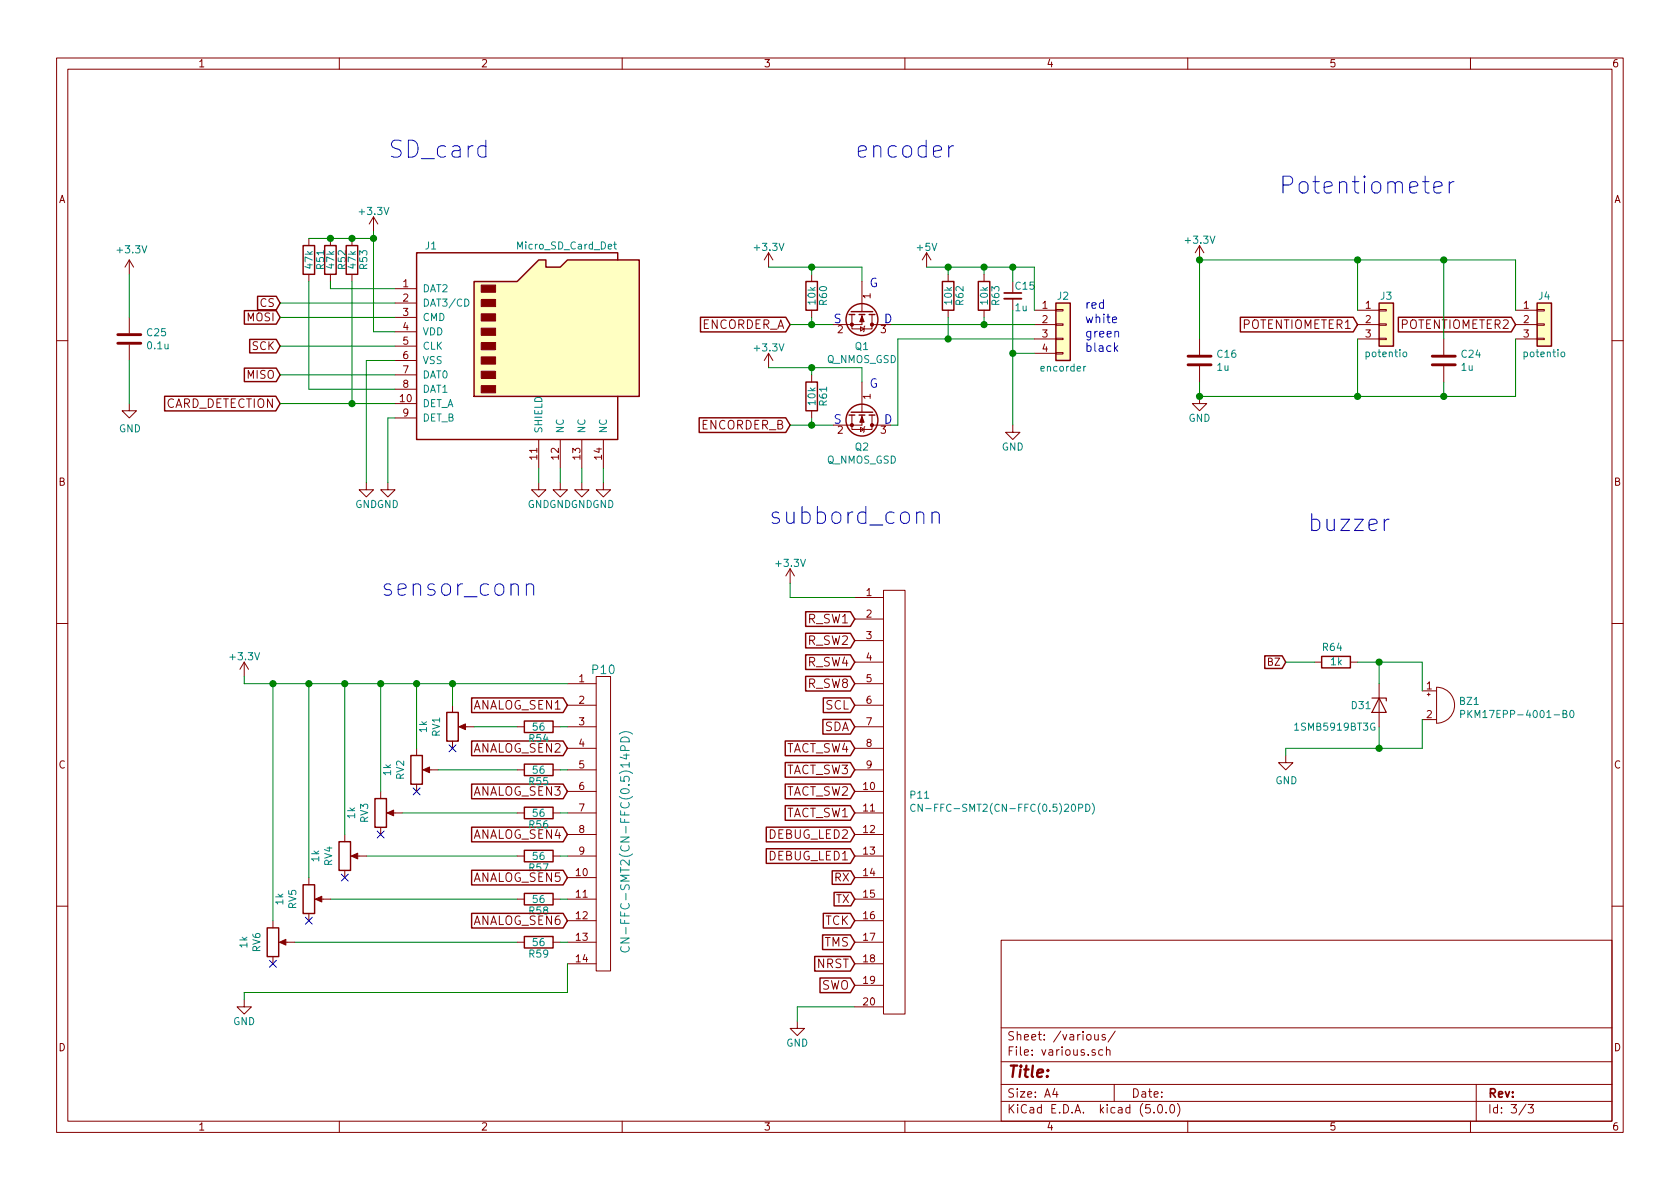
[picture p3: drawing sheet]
<svg xmlns="http://www.w3.org/2000/svg" width="297mm" height="210mm" viewBox="0 0 297 210" stroke-linecap="round" stroke-linejoin="round" font-family="sans-serif">
<g fill="none" stroke="#840000" stroke-width=".18">
<path d="M10 10.3h277v189.9h-277zM12 12.2h273v186.1h-273zM60 10.3v1.9M110 10.3v1.9M160 10.3v1.9M210 10.3v1.9M260 10.3v1.9M66 38.3l-.7 1.3M66 38.3v2.6M66 38.3l.8 1.3M22.9 46l-.8 1.2M22.9 46v2.5"/>
<path d="M22.9 56.1v2.8M22.9 46l.7 1.2M54.6 42.2v1.2M54.6 48.5v1.3M58.4 42.2v1.2M58.4 48.5v1.3M62.2 42.2v1.2M62.2 48.5v1.3M69.8 51h3.9M69.8 53.6h3.9M69.8 56.1h3.9M69.8 58.7h3.9"/>
<path d="M135.9 44.7l-.8 1.3M135.9 44.7v2.5M135.9 44.7l.8 1.3M143.5 48.5v1.3M143.5 54.9v1.2M150.6 55.6v2.6h3.6v-.8M152.1 57.8l.7 .4-.7 .3zM152.4 55.6v1.8h-5.1M152.4 49.8v5.1M152.4 54.9v.2M152.9 57.7l-.1 .1v.7l-.1 .2M154.2 57.4h3.3"/>
<path d="M154.2 55.6v1.8M163.8 44.7l-.7 1.3M163.8 44.7v2.5M163.8 44.7l.8 1.3M167.6 48.5v1.3M167.6 54.9v1.2M174 48.5v1.3M174 54.9v1.2M179.1 52.8v2.1M182.9 54.9h3.8M182.9 57.4h3.8M182.9 59.9h3.8"/>
<path d="M186.7 59.8h1.3v.3h-1.3zM186.7 57.3h1.3v.2h-1.3zM186.7 54.7h1.3v.3h-1.3zM212.1 43.4l-.8 1.3M212.1 43.4v2.6M212.1 59.9v2.8M212.1 43.4l.8 1.3M240 54.9h3.8M240 57.4h3.8M240 59.9h3.8M243.8 59.8h1.3v.3h-1.3zM243.8 57.3h1.3v.2h-1.3z"/>
<path d="M243.8 54.7h1.3v.3h-1.3zM255.3 59.9v2.8M268 54.9h3.8M268 57.4h3.8M268 59.9h3.8M271.8 59.8h1.2v.3h-1.2zM271.8 57.3h1.2v.2h-1.2zM271.8 54.7h1.2v.3h-1.2zM10 60.2h2M22.9 71.4v1.2h1.2l-1.2 1.3-1.3-1.3h1.3M22.9 61v2.7M69.8 71.4h3.9"/>
<path d="M69.8 61.2h3.9M69.8 63.7h3.9M69.8 66.3h3.9M69.8 68.8h3.9M69.8 73.9h3.9M95.2 77.7v5.1M99.1 77.7v5.1M102.9 77.7v5.1M106.7 77.7v5.1M135.9 62.5v2.5M135.9 62.5l-.8 1.2M135.9 62.5l.8 1.2"/>
<path d="M143.5 66.3v1.3M143.5 72.6v1.3M150.6 73.4v2.5h3.6v-.7M152.1 75.6l.7 .3-.7 .4zM152.4 67.6v5M152.4 72.7v.2M152.4 73.4v1.8h-5.1M152.9 75.4l-.1 .2v.7l-.1 .1M154.2 73.4v1.8M154.2 75.2h3.3M179.1 75.2v1.2h1.2l-1.2 1.3-1.3-1.3h1.3M182.9 62.5h3.8"/>
<path d="M186.7 62.4h1.3v.2h-1.3zM212.1 70.1v1.3h1.3l-1.3 1.2-1.3-1.2h1.3M212.1 64.8v2.8M255.3 64.8v2.8M285 60.2h2M64.8 85.3v1.3h1.2l-1.2 1.3-1.3-1.3h1.3M68.6 85.3v1.3h1.2l-1.2 1.3-1.3-1.3h1.3M95.2 85.3v1.3h1.3l-1.3 1.3-1.2-1.3h1.2M99.1 85.3v1.3h1.2l-1.2 1.3-1.3-1.3h1.3M102.9 85.3v1.3h1.2l-1.2 1.3-1.3-1.3h1.3M106.7 85.3v1.3h1.2l-1.2 1.3-1.3-1.3h1.3M10 110.3h2"/>
<path d="M43.2 117.1l-.8 1.3M43.2 117.1v2.5M43.2 117.1l.7 1.3M105.4 119.6h2.5v52.1h-2.5zM139.7 100.6l-.8 1.2M139.7 100.6v2.5M139.7 100.6l.8 1.2M151.1 117.1h5.1M151.1 105.7h5.1M151.1 109.5h5.1M151.1 113.3h5.1M156.2 104.4h3.8v74.9h-3.8z"/>
<path d="M232.4 117.1h1.3M238.8 117.1h1.2M285 110.3h2M67.3 139.9v1.3M73.7 132.3v1.3M73.7 138.7v1.2M75.2 136.1h2.3M80 124.7v1.3M80 131.1v1.2M81.5 128.5h2.3M91.4 128.5h1.3M91.4 136.1h1.3"/>
<path d="M97.8 128.5h1.3M97.8 136.1h1.3M100.3 120.9h5.1M100.3 124.7h5.1M100.3 128.5h5.1M100.3 132.3h5.1M100.3 136.1h5.1M100.3 139.9h5.1M151.1 120.9h5.1M151.1 124.7h5.1M151.1 128.5h5.1M151.1 132.3h5.1"/>
<path d="M151.1 136.1h5.1M151.1 139.9h5.1M227.3 133.6v1.3h1.3l-1.3 1.2-1.2-1.2h1.2M243.8 120.9v7.6M251.5 122.2h2.5M251.5 127.2h2.5M252.3 122.8h.6M252.6 122.5v.6M254 121.5a3.2 3.2 0 0 1 3.2 3.2 3.2 3.2 0 0 1-3.2 3.2zM54.6 155.2v1.3M56.1 159h2.3M61 147.6v1.2"/>
<path d="M61 153.9v1.3M62.5 151.4h2.3M67.3 146.3v1.3M68.8 143.8h2.3M91.4 159h1.3M91.4 143.8h1.3M91.4 151.4h1.3M97.8 159h1.3M97.8 143.8h1.3M97.8 151.4h1.3M100.3 155.2h5.1M100.3 159h5.1"/>
<path d="M100.3 143.8h5.1M100.3 147.6h5.1M100.3 151.4h5.1M151.1 155.2h5.1M151.1 159h5.1M151.1 143.8h5.1M151.1 147.6h5.1M151.1 151.4h5.1M10 160.2h2M43.2 176.8v1.2h1.2l-1.2 1.3-1.3-1.3h1.3M48.3 162.8v1.3M48.3 169.2v1.2"/>
<path d="M49.8 166.6h2.3M54.6 161.5v1.3M91.4 166.6h1.3M97.8 166.6h1.3M100.3 162.8h5.1M100.3 166.6h5.1M100.3 170.4h5.1M151.1 162.8h5.1M151.1 166.6h5.1M151.1 170.4h5.1M151.1 174.2h5.1M151.1 178h5.1"/>
<path d="M177 166.3h108v32h-108zM285 160.2h2M60 198.3v1.9M110 198.3v1.9M141 180.6v1.3h1.2l-1.2 1.2-1.3-1.2h1.3M160 198.3v1.9M177 194.8h108M177 191.8h108M177 187.8h108M177 181.8h108M186.5 192.5l-.4 1h1M186.8 193v1"/>
<path d="M193.5 182.9v.8a.37 .37 0 0 0 .7 .1M193.6 185.7l-.3-.1-.2 .2v.2l.5 .2v.3h-.5M194.2 182.9v1M195 185.7l-.4-.1-.3 .3v.6l.3 .1 .4-.1M195.4 183l-.4-.1-.2 .2 .1 .3 .5 .1v.3h-.6M195.6 185.7l.2-.1 .4 .1 .1 .9M195.6 185.1v1.5M197 191.8v3M197.2 182.3l-1.3 2M204 196.7v.1M204.8 195.5l.4-.2a.94 .94 0 0 1 0 1.5 .79 .79 0 0 1-.4-1.3zM206.2 196.7v.1"/>
<path d="M207 195.4l.3-.1a.94 .94 0 0 1 0 1.5 .82 .82 0 0 1-.3-1.4zM208.2 195.1a1.71 1.71 0 0 1 0 2.3M210 198.3v1.9M260 198.3v1.9M261 191.8v6.5M269.8 195.2l-1.2 2M270.2 195.3h.9l-.5 .6 .4 .1v.7l-.2 .1-.6-.1"/>
</g>
<g fill="none" stroke="#008484" stroke-width=".18">
<path d="M82.2 52.9a.64 .64 0 0 1 .7 .6 .64 .64 0 0 1-.7 .6zM108.5 43.2h.5M108.7 42.8v1.1l.3 .1M192 64.8h-.3l-.1 .2M248.2 62.3l.3-.1 .2 .2-.1 .6-.3 .1-.2-.2zM276.1 62.3l.3-.1 .2 .2v.6l-.3 .1-.3-.2zM109.5 129.8a1.78 1.78 0 0 1 2.3 0M109.9 130.5a.8 .8 0 0 1 .9-.1 .8 .8 0 0 1 .5 .8h-1.6v-.4zM243.1 127.9a.59 .59 0 0 0-.8 .6 .59 .59 0 0 0 .8 .6v-.5h-.2M258.3 126.3l.6-.1v-.5l-.2-.1h-.4v1.3M276.4 126.2h.5l.1-.2-.1-.3-.5-.1v1.3h.4l.2-.1 .1-.3-.3-.3M277.7 125.7l.2-.1a.67 .67 0 0 1 .4 .7 .67 .67 0 0 1-.4 .6l-.4-.5z"/>
<path d="M161.8 142.3a.6 .6 0 0 0-.8 .4 .6 .6 0 0 0 .5 .8l.3-.1M163.1 142.2v1.3l-.8-1.3v1.3M192 142.2a.64 .64 0 0 1 .7 .6 .64 .64 0 0 1-.7 .7zM193.1 142a1.4 1.4 0 0 1 0 2M109.7 165.9h1.6l-1.6 .8h1.6M109.9 167.4a.62 .62 0 0 0 0 .8 .62 .62 0 0 0 .7 .1 .56 .56 0 0 0 .6-.2 .56 .56 0 0 0-.1-.7"/>
</g>
<g fill="none" stroke="#840000" stroke-width=".25">
<path d="M43.2 54.9h5.6l.7 1.2-.7 1.2h-5.6zM45.5 52.4h3.3l.7 1.2-.7 1.2h-3.3zM53.6 43.4h2v5.1h-2zM57.4 43.4h2v5.1h-2zM61.2 43.4h2v5.1h-2zM83.8 49.8h7.6l3.8-3.8h1.3v1.2h2.6l1.2-1.2h12.7v24.1h-29.2zM109.2 46v-1.3h-35.5v33h35.5v-7.6M123.9 56.1h15l.8 1.3-.8 1.3h-15zM142.5 49.8h2v5.1h-2zM150.1 55.6h1M150.5 55.1h3.8M151.9 55.6h1"/>
<path d="M153.7 55.6h1M166.6 49.8h2.1v5.1h-2.1zM173 49.8h2v5.1h-2zM186.7 53.6h2.5v10.1h-2.5zM219.3 56.1h20l.7 1.3-.7 1.3h-20zM243.8 53.6h2.6v7.6h-2.6zM247.2 56.1h20l.8 1.3-.8 1.3h-20zM271.8 53.6h2.5v7.6h-2.5zM29.1 70.1h19.7l.7 1.3-.7 1.3h-19.7zM43.2 65.1h5.6l.7 1.2-.7 1.2h-5.6zM44.1 60h4.7l.7 1.2-.7 1.2h-4.7zM123.6 73.9h15.3l.8 1.3-.8 1.3h-15.3z"/>
<path d="M142.5 67.6h2v5h-2zM150.1 73.4h1M150.5 72.9h3.8M151.9 73.4h1M153.7 73.4h1M142.4 108.2h8l.7 1.3-.7 1.3h-8zM142.4 112h8l.7 1.3-.7 1.3h-8zM142.4 115.8h8l.7 1.3-.7 1.3h-8zM142.4 119.6h8l.7 1.3-.7 1.3h-8zM223.6 116h3.1l.6 1.1-.6 1.1h-3.1zM233.7 116.1h5.1v2h-5.1zM72.6 133.6h2.1v5.1h-2.1z"/>
<path d="M79 126h2v5.1h-2zM83.4 123.4h16.2l.7 1.3-.7 1.3h-16.2zM83.4 131h16.2l.7 1.3-.7 1.3h-16.2zM83.4 138.7h16.2l.7 1.2-.7 1.3h-16.2zM92.7 127.5h5.1v2h-5.1zM92.7 135.1h5.1v2.1h-5.1zM138.8 138.7h11.6l.7 1.2-.7 1.3h-11.6zM138.8 134.8h11.6l.7 1.3-.7 1.3h-11.6zM138.8 131h11.6l.7 1.3-.7 1.3h-11.6zM145.5 127.2h4.9l.7 1.3-.7 1.3h-4.9zM145.6 123.4h4.8l.7 1.3-.7 1.3h-4.8zM53.6 156.5h2v5h-2z"/>
<path d="M59.9 148.8h2.1v5.1h-2.1zM66.3 141.2h2v5.1h-2zM83.4 146.3h16.2l.7 1.3-.7 1.3h-16.2zM83.4 153.9h16.2l.7 1.3-.7 1.3h-16.2zM92.7 142.7h5.1v2.1h-5.1zM92.7 158h5.1v2h-5.1zM92.7 150.4h5.1v2h-5.1zM135.5 150.1h14.9l.7 1.3-.7 1.3h-14.9zM135.5 146.3h14.9l.7 1.3-.7 1.3h-14.9zM138.8 142.5h11.6l.7 1.3-.7 1.3h-11.6zM147.1 154h3.3l.7 1.2-.7 1.2h-3.3zM147.5 157.8h2.9l.7 1.2-.7 1.2h-2.9z"/>
<path d="M47.2 164.1h2.1v5.1h-2.1zM83.4 161.5h16.2l.7 1.3-.7 1.3h-16.2zM92.7 165.6h5.1v2h-5.1zM144 169.1h6.4l.7 1.3-.7 1.3h-6.4zM145 172.9h5.4l.7 1.3-.7 1.3h-5.4zM145.4 165.3h5l.7 1.3-.7 1.3h-5zM145.6 161.5h4.8l.7 1.3-.7 1.3h-4.8z"/>
<circle cx="152.4" cy="56.5" r="2.82"/>
<circle cx="152.4" cy="74.3" r="2.82"/>
</g>
<g fill="#ffffc2" stroke="#ffffc2" stroke-width=".18">
<path d="M243.8 53.6h2.6v7.6h-2.6z"/>
<path d="M271.8 53.6h2.5v7.6h-2.5z"/>
<path d="M186.7 53.6h2.5v10.1h-2.5z"/>
<path d="M83.8 49.8h7.6l3.8-3.8h1.3v1.2h2.6l1.2-1.2h12.7v24.1h-29.2z"/>
</g>
<g fill="none" stroke="#0000c2" stroke-width=".18">
<path d="M167.7 25.8v2M168.6 25.8a.82 .82 0 0 0-.9 .6M253.5 33.1l1.5-.3-.2-.5-.3-.2h-.6l-.2 .2-.2 .3v1.1l.2 .3 .2 .1h.6l.3-.1M256.2 32.1v2M257.1 32.1a.77 .77 0 0 0-.9 .6M196.7 56.6l.7-.2v-.3h-.5l-.2 .2 .1 .7h.6M197.2 61.6l.4 .5M197.6 61.1l-.5 .6M164.8 90.8a.73 .73 0 0 1 1.3 .2v1.6M164.8 90.5v2.1M245.6 91.8a.82 .82 0 0 0-.8 .6M93.1 103.5a.76 .76 0 0 1 1.3 .2v1.6"/>
<path d="M93.1 103.2v2.1"/>
</g>
<path d="M177.5 52.8h3.1" fill="none" stroke="#840000" stroke-width=".33"/>
<path d="M177.5 51.8h3.1" fill="none" stroke="#840000" stroke-width=".3"/>
<g fill="#840000" stroke="#840000" stroke-width=".18">
<path d="M85.1 68.2h2.5v1.3h-2.5z"/>
<path d="M85.1 65.7h2.5v1.2h-2.5z"/>
<path d="M85.1 63.1h2.5v1.3h-2.5z"/>
<path d="M85.1 60.6h2.5v1.2h-2.5z"/>
<path d="M85.1 58h2.5v1.3h-2.5z"/>
<path d="M85.1 55.5h2.5v1.3h-2.5z"/>
<path d="M85.1 53h2.5v1.2h-2.5z"/>
<path d="M85.1 50.4h2.5v1.3h-2.5z"/>
<path d="M152.4 55.9l.4 1h-.8z"/>
<path d="M152.4 73.7l.4 1h-.8z"/>
<path d="M81.2 128.5l1.1-.5v1z"/>
<path d="M74.8 136.1l1.1-.5v1z"/>
<path d="M68.5 143.8l1.1-.5v1z"/>
<path d="M62.1 151.4l1.1-.5v1z"/>
<path d="M55.8 159l1.1-.5v1z"/>
<path d="M49.4 166.6l1.1-.5v1z"/>
<circle cx="150.6" cy="57.4" r=".28"/>
<circle cx="154.2" cy="57.4" r=".28"/>
<circle cx="150.6" cy="75.2" r=".28"/>
<circle cx="154.2" cy="75.2" r=".28"/>
</g>
<g fill="none" stroke="#008400" stroke-width=".18">
<path d="M22.9 48.5v7.6M49.5 53.6h20.3M49.5 56.1h20.3M54.6 49.8v19h15.2M54.6 42.2h11.4M58.4 49.8v1.2h11.4M62.2 49.8v21.6M66 40.9v17.8h3.8M135.9 47.2h16.5v2.6M139.7 57.4h7.6M143.5 47.2v1.3M143.5 56.1v1.3"/>
<path d="M157.5 57.4h25.4M163.8 47.2h19.1v7.7M167.6 47.2v1.3M167.6 56.1v3.8M174 47.2v1.3M174 56.1v1.3M179.1 47.2v2.6M179.1 54.9v20.3M182.9 59.9h-24.2v15.3h-1.2M240 46v8.9M240 59.9v10.2M255.3 46v13.9"/>
<path d="M268 54.9v-8.9h-55.9v13.9M268 59.9v10.2h-55.9v-2.5M22.9 63.7v7.7M49.5 61.2h20.3M49.5 71.4h20.3M49.5 66.3h20.3M69.8 63.7h-5v21.6M69.8 73.9h-1.2v11.4M135.9 65h16.5v2.6M139.7 75.2h7.6M143.5 65v1.3M143.5 73.9v1.3"/>
<path d="M179.1 62.5h3.8M255.3 67.6v2.5M95.2 82.8v2.5M99.1 82.8v2.5M102.9 82.8v2.5M106.7 82.8v2.5M43.2 119.6v1.3h57.1M139.7 103.1v2.6h11.4M227.3 117.1h5.1M240 117.1h11.5v5.1M243.8 117.1v3.8M48.3 120.9v41.9"/>
<path d="M54.6 120.9v34.3M61 120.9v26.7M67.3 120.9v19M73.7 120.9v11.4M77.5 136.1h13.9M80 120.9v3.8M83.8 128.5h7.6M99.1 128.5h1.2M99.1 136.1h1.2M243.8 128.5v3.8M251.5 127.2v5.1h-24.2v1.3M58.4 159h33"/>
<path d="M64.8 151.4h26.6M71.1 143.8h20.3M99.1 143.8h1.2M99.1 151.4h1.2M99.1 159h1.2M52.1 166.6h39.3M99.1 166.6h1.2M100.3 170.4v5.1h-57.1v1.3M151.1 178h-10.1v2.6"/>
</g>
<g fill="#008400" stroke="#008400" stroke-width=".25">
<circle cx="66" cy="42.2" r=".51"/>
<circle cx="58.4" cy="42.2" r=".51"/>
<circle cx="240" cy="46" r=".51"/>
<circle cx="240" cy="70.1" r=".51"/>
<circle cx="174" cy="57.4" r=".51"/>
<circle cx="167.6" cy="59.9" r=".51"/>
<circle cx="174" cy="47.2" r=".51"/>
<circle cx="167.6" cy="47.2" r=".51"/>
<circle cx="179.1" cy="47.2" r=".51"/>
<circle cx="179.1" cy="62.5" r=".51"/>
<circle cx="143.5" cy="75.2" r=".51"/>
<circle cx="143.5" cy="65" r=".51"/>
<circle cx="143.5" cy="47.2" r=".51"/>
<circle cx="143.5" cy="57.4" r=".51"/>
<circle cx="62.2" cy="42.2" r=".51"/>
<circle cx="62.2" cy="71.4" r=".51"/>
<circle cx="80" cy="120.9" r=".51"/>
<circle cx="73.7" cy="120.9" r=".51"/>
<circle cx="67.3" cy="120.9" r=".51"/>
<circle cx="61" cy="120.9" r=".51"/>
<circle cx="54.6" cy="120.9" r=".51"/>
<circle cx="48.3" cy="120.9" r=".51"/>
<circle cx="212.1" cy="46" r=".51"/>
<circle cx="212.1" cy="70.1" r=".51"/>
<circle cx="243.8" cy="117.1" r=".51"/>
<circle cx="243.8" cy="132.3" r=".51"/>
<circle cx="255.3" cy="46" r=".51"/>
<circle cx="255.3" cy="70.1" r=".51"/>
</g>
<path d="M20.8 59.2h4.1M20.8 60.7h4.1M210.1 64.5h4M210.1 63h4M253.2 64.5h4.1M253.2 63h4.1" fill="none" stroke="#840000" stroke-width=".51"/>
<path d="M242.6 123.4h2.5v.5M243.8 123.4l1.3 2.6h-2.5z" fill="none" stroke="#840000" stroke-width=".2"/>
<path d="M73.1 139.3l1.2 1.3M74.3 139.3l-1.2 1.3M79.4 131.7l1.2 1.2M80.6 131.7l-1.2 1.2M60.4 154.6l1.2 1.2M61.6 154.6l-1.2 1.2M66.7 147l1.2 1.2M67.9 147l-1.2 1.2M47.7 169.8l1.2 1.2M48.9 169.8l-1.2 1.2M54 162.2l1.2 1.2M55.2 162.2l-1.2 1.2" fill="none" stroke="#000084" stroke-width=".18"/>
<g font-size="4.2" fill="#0000c2">
<text x="68.6" y="27.9">SD_card</text>
<text x="151.1" y="27.9">encoder</text>
<text x="226.1" y="34.3">Potentiometer</text>
<text x="135.9" y="92.7">subbord_conn</text>
<text x="231.1" y="94">buzzer</text>
<text x="67.3" y="105.4">sensor_conn</text>
</g>
<text font-size="2.8" fill="#840000" x="178" y="190.5">Title:</text>
<g font-size="2.1" fill="#0000c2">
<text x="153.7" y="50.8">G</text>
<text x="147.3" y="57.1">S</text>
<text x="156.2" y="57.1">D</text>
<text x="191.8" y="54.6">red</text>
<text x="191.8" y="57.1">white</text>
<text x="191.8" y="59.7">green</text>
<text x="191.8" y="62.2">black</text>
<text x="153.7" y="68.6">G</text>
<text x="147.3" y="74.9">S</text>
<text x="156.2" y="74.9">D</text>
</g>
<g font-size="2.1" fill="#840000">
<text x="123.9" y="58.2">ENCORDER_A</text>
<text x="219.7" y="58.2">POTENTIOMETER1</text>
<text x="247.6" y="58.2">POTENTIOMETER2</text>
<text x="29" y="72.1">CARD_DETECTION</text>
<text x="123.9" y="75.9">ENCORDER_B</text>
<text x="142.9" y="110.2">R_SW1</text>
<text x="142.9" y="114">R_SW2</text>
<text x="142.9" y="117.9">R_SW4</text>
<text x="83.5" y="125.5">ANALOG_SEN1</text>
<text x="142.9" y="121.7">R_SW8</text>
<text x="146" y="125.5">SCL</text>
<text x="145.7" y="129.3">SDA</text>
<text x="83.5" y="133.1">ANALOG_SEN2</text>
<text x="138.8" y="136.9">TACT_SW3</text>
<text x="138.8" y="133.1">TACT_SW4</text>
<text x="83.5" y="140.7">ANALOG_SEN3</text>
<text x="138.8" y="140.7">TACT_SW2</text>
<text x="83.5" y="148.3">ANALOG_SEN4</text>
<text x="135.9" y="148.3">DEBUG_LED2</text>
<text x="138.8" y="144.5">TACT_SW1</text>
<text x="83.5" y="156">ANALOG_SEN5</text>
<text x="135.9" y="152.1">DEBUG_LED1</text>
<text x="83.5" y="163.6">ANALOG_SEN6</text>
<text x="145.7" y="167.4">TMS</text>
<text x="145.8" y="163.6">TCK</text>
<text x="144.4" y="171.2">NRST</text>
<text x="145.1" y="175">SWO</text>
<text x="178" y="184">Sheet: /various/</text>
<text x="178" y="186.7">File: various.sch</text>
<text x="178" y="196.9">KiCad E.D.A. kicad (5.0.0)</text>
<text x="178" y="194.1">Size: A4</text>
<text x="200" y="194.1">Date:</text>
<text x="263" y="194.1">Rev:</text>
<text x="263" y="196.9">Id: 3/3</text>
</g>
<g font-size="2.1" fill="#008484">
<text x="104.8" y="119.2">P10</text>
<text x="111.3" y="165.4" transform="rotate(-90 111.3 165.4)">CN-FFC-SMT2(CN-FFC(0.5)14PD)</text>
</g>
<g font-size="1.9" fill="#840000">
<text x="43.7" y="56.8">MOSI</text>
<text x="46" y="54.3">CS</text>
<text x="44.6" y="61.9">SCK</text>
<text x="43.7" y="67">MISO</text>
<text x="147.6" y="155.9">RX</text>
<text x="147.8" y="159.7">TX</text>
</g>
<g font-size="1.8" fill="#840000">
<text x="35" y="11.9">1</text>
<text x="85" y="11.9">2</text>
<text x="135" y="11.9">3</text>
<text x="185" y="11.9">4</text>
<text x="235" y="11.9">5</text>
<text x="285" y="11.9">6</text>
<text x="10.4" y="35.9">A</text>
<text x="285.4" y="35.9">A</text>
<text x="71.3" y="50.8">1</text>
<text x="71.3" y="53.3">2</text>
<text x="153.9" y="52.8" transform="rotate(-90 153.9 52.8)">1</text>
<text x="71.3" y="55.9">3</text>
<text x="71.3" y="58.4">4</text>
<text x="148.1" y="58.9">2</text>
<text x="155.7" y="58.9">3</text>
<text x="184.3" y="54.6">1</text>
<text x="184.3" y="57.1">2</text>
<text x="184.3" y="59.7">3</text>
<text x="241.5" y="54.6">1</text>
<text x="241.5" y="57.1">2</text>
<text x="241.5" y="59.7">3</text>
<text x="269.4" y="54.6">1</text>
<text x="269.4" y="57.1">2</text>
<text x="269.4" y="59.7">3</text>
<text x="71.3" y="61">5</text>
<text x="71.3" y="63.5">6</text>
<text x="184.3" y="62.2">4</text>
<text x="70.8" y="71.1">10</text>
<text x="71.3" y="66">7</text>
<text x="71.3" y="68.6">8</text>
<text x="153.9" y="70.6" transform="rotate(-90 153.9 70.6)">1</text>
<text x="71.3" y="73.7">9</text>
<text x="148.1" y="76.7">2</text>
<text x="155.7" y="76.7">3</text>
<text x="95" y="81.2" transform="rotate(-90 95 81.2)">11</text>
<text x="98.8" y="81.2" transform="rotate(-90 98.8 81.2)">12</text>
<text x="102.6" y="81.2" transform="rotate(-90 102.6 81.2)">13</text>
<text x="106.4" y="81.2" transform="rotate(-90 106.4 81.2)">14</text>
<text x="10.4" y="85.9">B</text>
<text x="285.4" y="85.9">B</text>
<text x="153.2" y="105.4">1</text>
<text x="153.2" y="109.2">2</text>
<text x="153.2" y="113">3</text>
<text x="153.2" y="116.8">4</text>
<text x="224.2" y="117.7">BZ</text>
<text x="102.4" y="120.6">1</text>
<text x="102.4" y="124.5">2</text>
<text x="153.2" y="120.6">5</text>
<text x="153.2" y="124.5">6</text>
<text x="252.2" y="121.9">1</text>
<text x="102.4" y="128.3">3</text>
<text x="153.2" y="128.3">7</text>
<text x="252.2" y="127">2</text>
<text x="10.4" y="135.9">C</text>
<text x="102.4" y="132.1">4</text>
<text x="102.4" y="135.9">5</text>
<text x="153.2" y="132.1">8</text>
<text x="153.2" y="135.9">9</text>
<text x="285.4" y="135.9">C</text>
<text x="102.4" y="139.7">6</text>
<text x="102.4" y="143.5">7</text>
<text x="152.7" y="139.7">10</text>
<text x="152.7" y="143.5">11</text>
<text x="102.4" y="147.3">8</text>
<text x="152.7" y="147.3">12</text>
<text x="101.9" y="154.9">10</text>
<text x="102.4" y="151.1">9</text>
<text x="152.7" y="151.1">13</text>
<text x="152.7" y="154.9">14</text>
<text x="101.9" y="158.7">11</text>
<text x="152.7" y="158.7">15</text>
<text x="101.9" y="162.6">12</text>
<text x="101.9" y="166.4">13</text>
<text x="152.7" y="162.6">16</text>
<text x="152.7" y="166.4">17</text>
<text x="101.9" y="170.2">14</text>
<text x="152.7" y="170.2">18</text>
<text x="152.7" y="174">19</text>
<text x="152.7" y="177.8">20</text>
<text x="10.4" y="185.9">D</text>
<text x="285.4" y="185.9">D</text>
<text x="35" y="199.9">1</text>
<text x="85" y="199.9">2</text>
<text x="135" y="199.9">3</text>
<text x="185" y="199.9">4</text>
<text x="235" y="199.9">5</text>
<text x="285" y="199.9">6</text>
</g>
<g font-size="1.8" fill="#008484">
<text x="63.7" y="38">+3.3V</text>
<text x="20.9" y="44.8">+3.3V</text>
<text x="55.3" y="47.4" transform="rotate(-90 55.3 47.4)">47k</text>
<text x="57.3" y="47.6" transform="rotate(-90 57.3 47.6)">R51</text>
<text x="59.1" y="47.4" transform="rotate(-90 59.1 47.4)">47k</text>
<text x="61.1" y="47.6" transform="rotate(-90 61.1 47.6)">R52</text>
<text x="62.9" y="47.4" transform="rotate(-90 62.9 47.4)">47k</text>
<text x="64.9" y="47.6" transform="rotate(-90 64.9 47.6)">R53</text>
<text x="75.2" y="44.1">J1</text>
<text x="91.7" y="44.1">Micro_SD_Card_Det</text>
<text x="133.6" y="44.4">+3.3V</text>
<text x="162.2" y="44.4">+5V</text>
<text x="209.8" y="43.1">+3.3V</text>
<text x="74.7" y="51.7">DAT2</text>
<text x="144.2" y="53.8" transform="rotate(-90 144.2 53.8)">10k</text>
<text x="146.2" y="53.9" transform="rotate(-90 146.2 53.9)">R60</text>
<text x="168.3" y="53.8" transform="rotate(-90 168.3 53.8)">10k</text>
<text x="170.4" y="53.9" transform="rotate(-90 170.4 53.9)">R62</text>
<text x="174.7" y="53.8" transform="rotate(-90 174.7 53.8)">10k</text>
<text x="176.7" y="53.9" transform="rotate(-90 176.7 53.9)">R63</text>
<text x="179.6" y="51.2">C15</text>
<text x="187" y="53">J2</text>
<text x="244.1" y="53">J3</text>
<text x="272.1" y="53">J4</text>
<text x="26.1" y="59.5">C25</text>
<text x="74.7" y="54.2">DAT3/CD</text>
<text x="74.7" y="56.8">CMD</text>
<text x="74.7" y="59.3">VDD</text>
<text x="179.6" y="55">1u</text>
<text x="26.2" y="61.8">0.1u</text>
<text x="74.7" y="61.8">CLK</text>
<text x="74.7" y="64.4">VSS</text>
<text x="133.6" y="62.1">+3.3V</text>
<text x="146.2" y="64.2">Q_NMOS_GSD</text>
<text x="151.2" y="61.9">Q1</text>
<text x="184.2" y="65.7">encorder</text>
<text x="215.2" y="65.6">1u</text>
<text x="215.3" y="63.3">C16</text>
<text x="241.6" y="63.2">potentio</text>
<text x="258.4" y="65.6">1u</text>
<text x="258.5" y="63.3">C24</text>
<text x="269.6" y="63.2">potentio</text>
<text x="74.7" y="66.9">DAT0</text>
<text x="74.7" y="69.5">DAT1</text>
<text x="144.2" y="71.6" transform="rotate(-90 144.2 71.6)">10k</text>
<text x="146.2" y="71.7" transform="rotate(-90 146.2 71.7)">R61</text>
<text x="21" y="76.4">GND</text>
<text x="74.7" y="72">DET_A</text>
<text x="74.7" y="74.5">DET_B</text>
<text x="95.9" y="76.7" transform="rotate(-90 95.9 76.7)">SHIELD</text>
<text x="99.7" y="76.7" transform="rotate(-90 99.7 76.7)">NC</text>
<text x="103.5" y="76.7" transform="rotate(-90 103.5 76.7)">NC</text>
<text x="107.3" y="76.7" transform="rotate(-90 107.3 76.7)">NC</text>
<text x="210.1" y="74.6">GND</text>
<text x="146.2" y="82">Q_NMOS_GSD</text>
<text x="151.2" y="79.7">Q2</text>
<text x="177.1" y="79.7">GND</text>
<text x="62.8" y="89.8">GNDGND</text>
<text x="93.3" y="89.8">GNDGNDGNDGND</text>
<text x="137.4" y="100.2">+3.3V</text>
<text x="40.8" y="116.8">+3.3V</text>
<text x="233.9" y="115.1">R64</text>
<text x="235.3" y="117.6">1k</text>
<text x="239" y="125.4">D31</text>
<text x="258.1" y="124.7">BZ1</text>
<text x="75.5" y="129.5" transform="rotate(-90 75.5 129.5)">1k</text>
<text x="77.8" y="130.2" transform="rotate(-90 77.8 130.2)">RV1</text>
<text x="93.6" y="131.2">R54</text>
<text x="94.3" y="129.2">56</text>
<text x="229.2" y="129.2">1SMB5919BT3G</text>
<text x="259.8" y="127">PKM17EPP-4001-B0</text>
<text x="69.1" y="137.1" transform="rotate(-90 69.1 137.1)">1k</text>
<text x="71.5" y="137.8" transform="rotate(-90 71.5 137.8)">RV2</text>
<text x="94.3" y="136.8">56</text>
<text x="93.6" y="138.9">R55</text>
<text x="161" y="141.2">P11</text>
<text x="163.4" y="143.6">CN-FFC-SMT2(CN-FFC(0.5)20PD)</text>
<text x="225.5" y="138.7">GND</text>
<text x="62.8" y="144.7" transform="rotate(-90 62.8 144.7)">1k</text>
<text x="65.1" y="145.5" transform="rotate(-90 65.1 145.5)">RV3</text>
<text x="93.6" y="146.5">R56</text>
<text x="94.3" y="144.4">56</text>
<text x="56.4" y="152.3" transform="rotate(-90 56.4 152.3)">1k</text>
<text x="58.8" y="153.1" transform="rotate(-90 58.8 153.1)">RV4</text>
<text x="93.6" y="154.1">R57</text>
<text x="94.3" y="152.1">56</text>
<text x="50.1" y="160" transform="rotate(-90 50.1 160)">1k</text>
<text x="52.4" y="160.7" transform="rotate(-90 52.4 160.7)">RV5</text>
<text x="93.6" y="161.7">R58</text>
<text x="94.3" y="159.7">56</text>
<text x="43.7" y="167.6" transform="rotate(-90 43.7 167.6)">1k</text>
<text x="94.3" y="167.3">56</text>
<text x="46.1" y="168.3" transform="rotate(-90 46.1 168.3)">RV6</text>
<text x="93.6" y="169.3">R59</text>
<text x="41.2" y="181.3">GND</text>
<text x="139" y="185.1">GND</text>
</g>
</svg>
